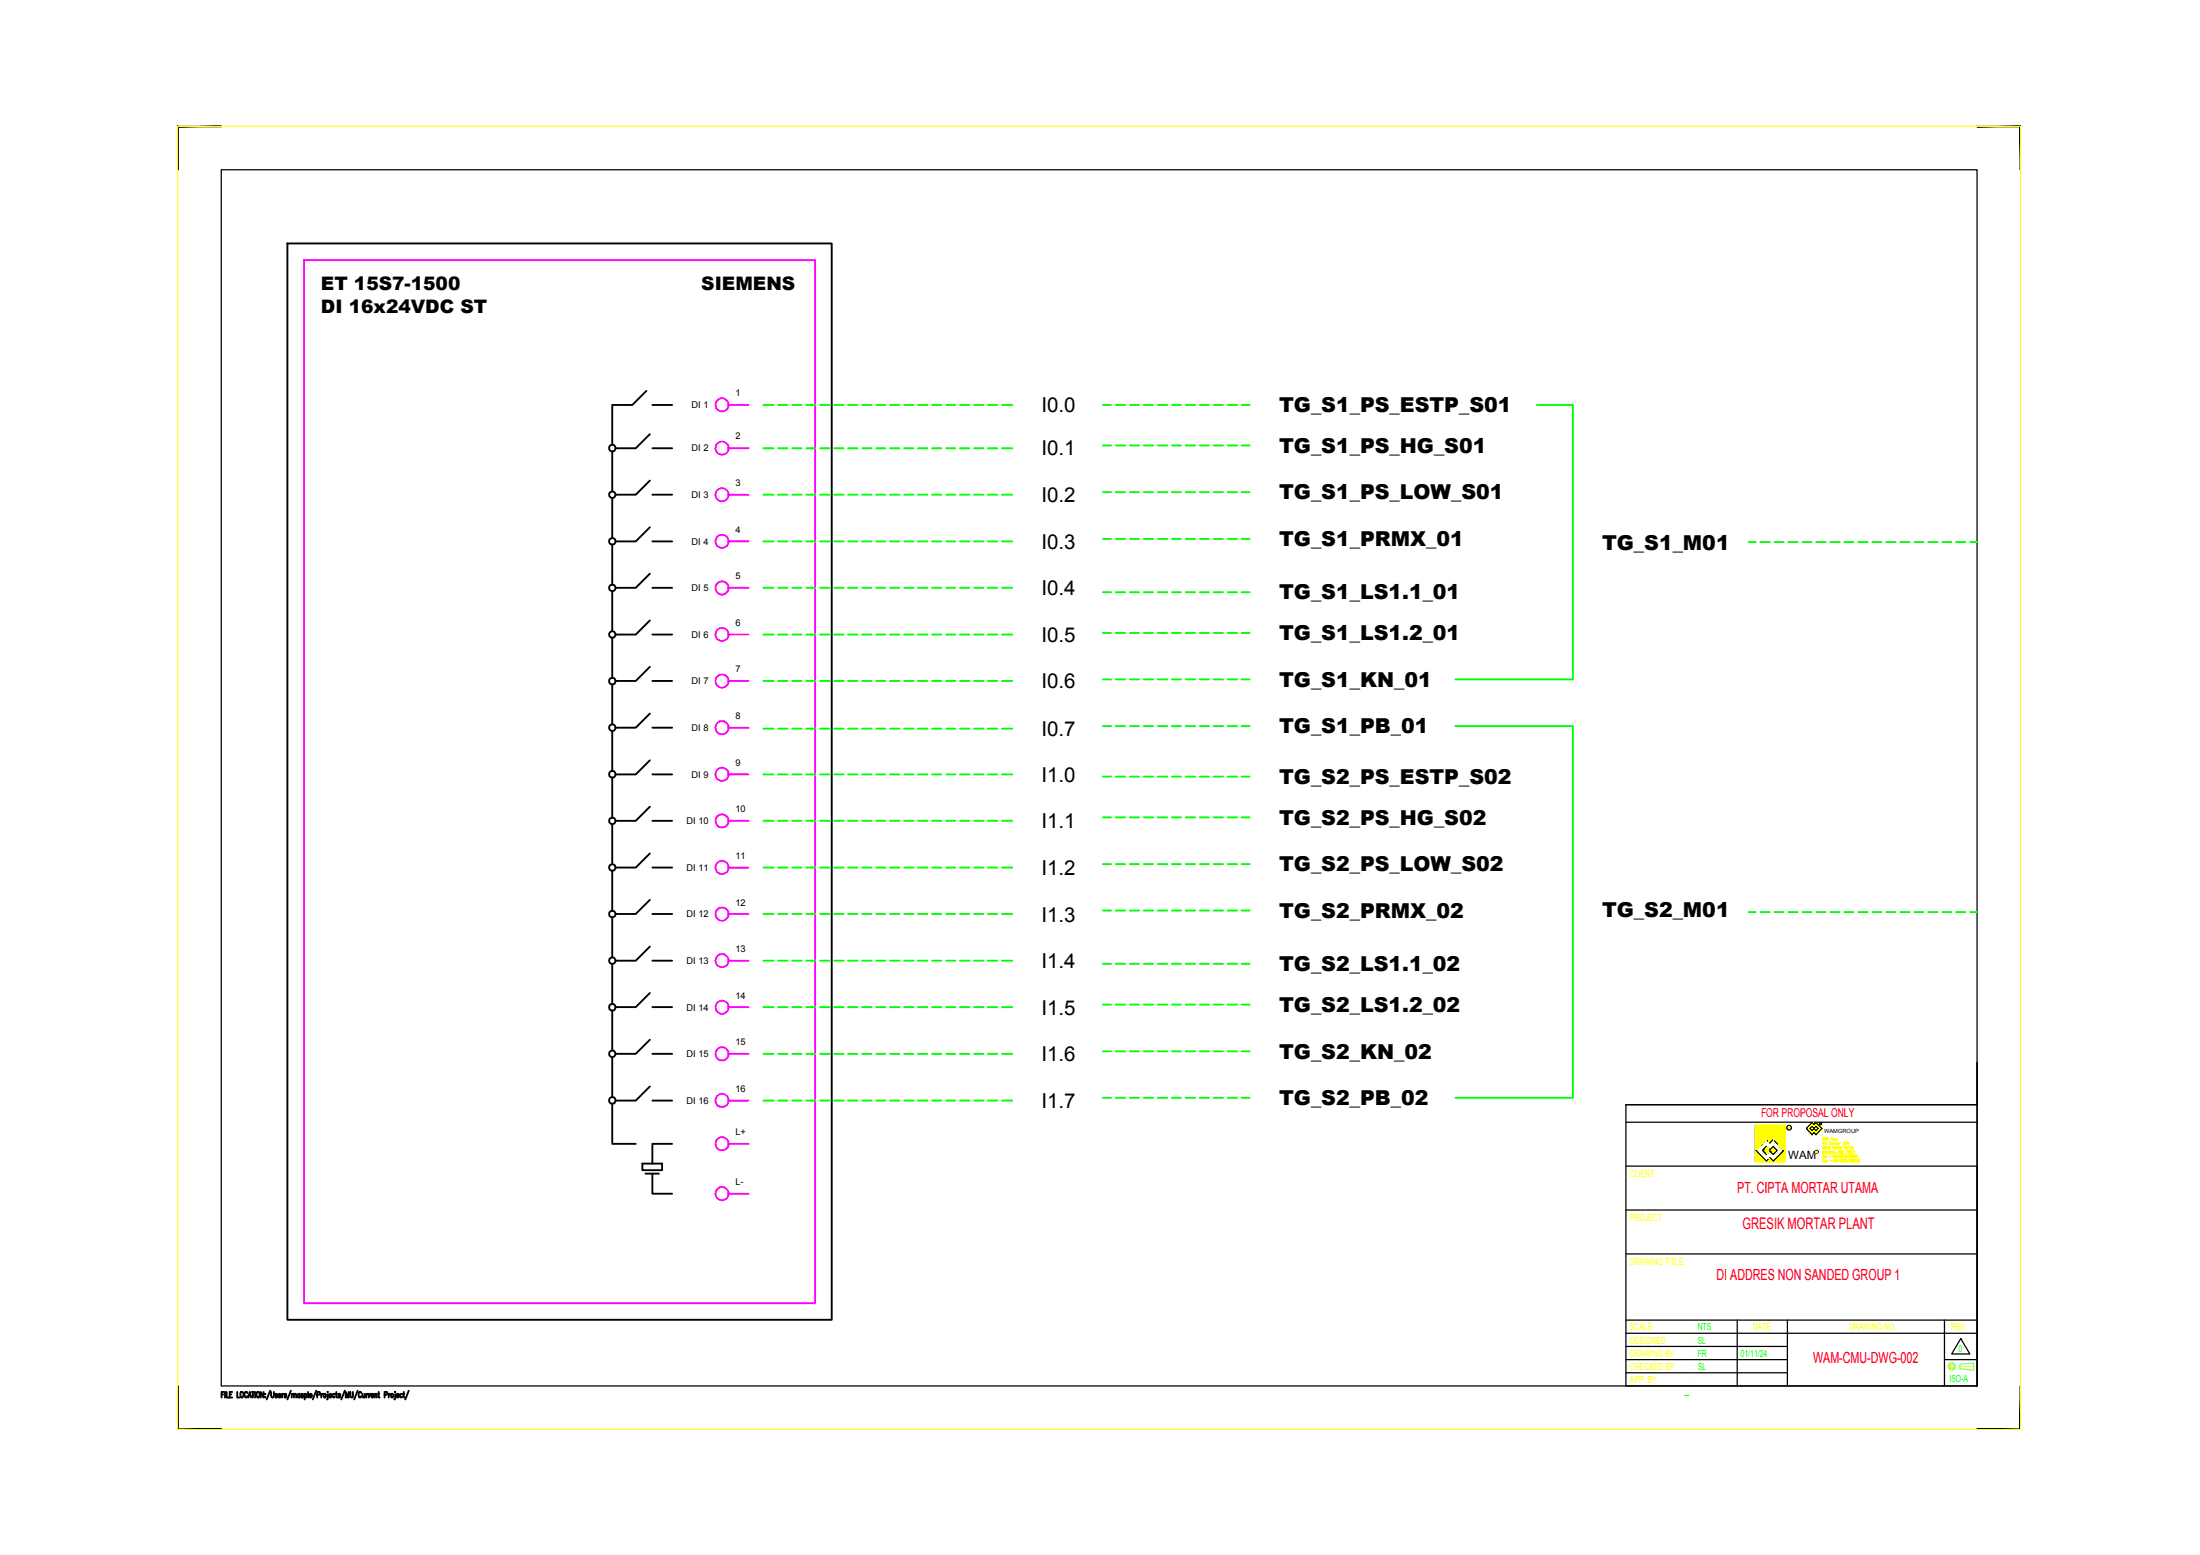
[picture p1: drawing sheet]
<svg xmlns="http://www.w3.org/2000/svg" width="297mm" height="210mm" viewBox="0 0 297 210" stroke-linecap="round" stroke-linejoin="round" font-family="sans-serif">
<!-- layer: 0 -->
<path d="M266.9 143.4v5.7h-47.4" fill="none" stroke="#000" stroke-width=".14"/>
<!-- layer: Etiket-Line-L -->
<g fill="none" stroke="#000" stroke-width=".25">
<path d="M29.9 188.2h.2M30.3 187.9h-.4v.8M30.4 187.9v.8M30.6 187.9v.8h.3M31 188.2h.2M31.4 187.9h-.4v.8h.4M32 187.9v.8h.3M32.5 187.9a.4 .4 0 0 1 .4 .3 .4 .4 0 0 1-.1 .4l-.1 .1a.46 .46 0 0 1-.2-.8zM33.4 188.1l-.1-.2a.4 .4 0 0 0-.3 .3 .4 .4 0 0 0 .1 .4h.2l.1-.2M33.5 188.7l.2-.8 .2 .8M33.6 188.4h.3M34 187.9h.3"/>
<path d="M34.1 187.9v.8M34.4 187.9v.8M34.7 187.9h.1a.41 .41 0 0 1 .3 .3 .41 .41 0 0 1-.1 .4 .34 .34 0 0 1-.4-.2 .34 .34 0 0 1 .1-.3zM35.6 187.9v.8l-.4-.8v.8M35.8 188.1h.1M35.8 188.6v.1zM36.5 187.7l-.5 1.2M36.6 187.9v.5l.2 .3 .2-.3v-.5M37.5 188.2l-.2-.1-.1 .1 .3 .3-.1 .1-.2 .1v-.2M37.6 188.4h.3l-.1-.3a.23 .23 0 0 0-.2 .3 .23 .23 0 0 0 .2 .2l.1-.1M38.1 188.1v.6M38.3 188.1l-.2 .1v.2"/>
<path d="M38.7 188.2l-.1-.1-.2 .1 .3 .3-.1 .1-.1 .1-.1-.2M39.3 187.7l-.5 1.2M39.4 188.3l.1-.2 .2 .1v.5M39.4 188.1v.6M39.7 188.3l.1-.2 .1 .1 .1 .5M40.5 188.2l-.1-.1a.23 .23 0 0 0-.2 .3 .23 .23 0 0 0 .2 .2l.1-.1M40.5 188.1v.6M40.9 188.2l-.1-.1-.1 .1v.1l.2 .1v.2l-.1 .1-.1-.2M41.1 188.2l.1-.1a.23 .23 0 0 1 .2 .3 .23 .23 0 0 1-.2 .2l-.1-.1M41.1 188.1v.8M41.6 187.9v.8M41.8 188.4h.3l-.1-.3a.23 .23 0 0 0-.2 .3 .23 .23 0 0 0 .2 .2l.1-.1"/>
<path d="M42.7 187.7l-.5 1.2M42.8 188.3h.3l.1-.2-.1-.2h-.3v.8M43.4 188.1v.6M43.6 188.1l-.2 .3M43.7 188.2h.1a.22 .22 0 0 1 .2 .2 .22 .22 0 0 1-.2 .2zM44.2 187.9h.1M44.3 188.2v.5l-.2 .2M44.4 188.4h.3v-.2a.24 .24 0 0 0-.3 .1 .24 .24 0 0 0 .1 .3l.1 .1 .1-.2M45.2 188.2a.22 .22 0 0 0-.3 .2 .22 .22 0 0 0 .3 .2v-.1M45.3 188.1h.2M45.4 187.9v.6l.1 .2M46 188.2l-.2-.1-.1 .1 .3 .3-.1 .1-.2 .1v-.2"/>
<path d="M46.6 187.7l-.5 1.2M46.7 188.7v-.8l.2 .8 .2-.8v.8M47.3 187.9v.6l.2 .2 .2-.2v-.6M48.3 187.7l-.5 1.2M48.8 188.1l-.1-.2a.32 .32 0 0 0-.3 .2 .32 .32 0 0 0 .1 .3l.1 .3 .2-.3M49 188.1v.5l.1 .1 .2-.2M49.3 188.1v.6M49.5 188.1v.6M49.7 188.1l-.2 .1v.2M49.8 188.1v.6M50 188.1l-.2 .1v.2M50.1 188.4h.3l-.1-.3a.23 .23 0 0 0-.2 .3 .23 .23 0 0 0 .3 .2v-.1"/>
<path d="M50.6 188.3l.1-.2 .2 .1v.5M50.6 188.1v.6M51 188.1h.2M51.1 187.9v.7l.2 .1M51.9 188.3h.3l.1-.2-.1-.2h-.3v.8M52.5 188.1v.6M52.7 188.1l-.2 .3M52.8 188.2h.1a.22 .22 0 0 1 .2 .2 .22 .22 0 0 1-.2 .2zM53.3 187.9h.1M53.4 188.2v.5l-.2 .2M53.5 188.4h.3v-.2a.24 .24 0 0 0-.3 .1 .24 .24 0 0 0 .1 .3l.1 .1 .1-.2M54.3 188.2a.22 .22 0 0 0-.3 .2 .22 .22 0 0 0 .3 .2v-.1"/>
<path d="M54.4 188.1h.2M54.5 187.9v.6l.1 .2M55.2 187.7l-.5 1.2"/>
</g>
<path d="M29.9 22.9h237v164.2h-237zM266.9 157.5v29.6M219.5 187.1h47.4M264.7 180.7l1.3 2.1h-2.5z" fill="none" stroke="#000" stroke-width=".17"/>
<g fill="#000" stroke="#000" stroke-width=".14">
<path d="M266.9 17v.1l5.9-.1zM266.9 17.1l5.9-.1-.1 .1zM272.8 17l-.1 .1 .1 5.8zM272.7 17.1l.1 5.8h-.1z"/>
<path d="M24 17v5.9h.1zM24 17l.1 .1v5.8zM24 17l.1 .1 5.8-.1zM24.1 17.1l5.8-.1v.1z"/>
<path d="M24 193h5.9v-.1zM24.1 192.9h5.8l-5.9 .1zM24 187.1v5.9l.1-.1zM24 187.1h.1v5.8z"/>
<path d="M272.7 187.1v5.8l.1-5.8zM272.8 187.1v5.9l-.1-.1z"/>
<path d="M266.9 192.9l5.9 .1-.1-.1zM266.9 192.9l5.9 .1h-5.9z"/>
</g>
<!-- layer: EtIket-Line-S -->
<path d="M24 17h248.8v176h-248.8z" fill="none" stroke="#ff0" stroke-width=".14"/>
<!-- layer: Center_line -->
<g fill="none" stroke="#ff0" stroke-width=".14">
<path d="M262.8 184.5h.2M263 184.5h.1M263 184.5h.2M263.3 184.5h.3M263.5 184v.1M263.5 184.2h.1M263.5 184.2v.2M263.5 184.4v.3M263.5 184.8v.1M263.5 185h.1M263.5 183.8v.1M263.5 185v.1"/>
<path d="M263.6 184.5h.2M263.8 184.5h.1M263.8 184.5h.2M264 184.5h.1M264.1 184.5h.1M264.4 184.5h.2M264.6 184.5h.2M264.8 184.5h.1M264.9 184.5h.1M265 184.5h.1M265.1 184.5h.1M265.3 184.5h.3"/>
<path d="M265.6 184.5h.1M265.7 184.5h.1M265.8 184.5h.1M265.9 184.5h.2M266.1 184.5h.3M266.4 184.5h.1M266.5 184.5h.1"/>
</g>
<!-- layer: Object -->
<g fill="none" stroke="#0ff" stroke-width=".17">
<path d="M264.6 184.2l1.9-.2v1l-1.9-.2z"/>
<circle cx="263.5" cy="184.4" r=".49"/>
<circle cx="263.5" cy="184.4" r=".32"/>
</g>
<!-- layer: Etiket -->
<g fill="none" stroke="#000" stroke-width=".17">
<path d="M219.5 151.5h47.4M219.5 157.4h47.4M219.5 169.3h47.4M219.5 163.3h47.4M219.5 180h47.4M219.5 178.2h47.4M234.6 178.2v8.9M241.3 178.2v8.9M262.5 178.2v8.9M219.5 187.1v-38h47.4v38M219.5 181.8h21.8M219.5 183.5h21.8"/>
<path d="M219.5 185.3h21.8M262.5 183.5h4.4"/>
</g>
<!-- layer: 0 -->
<g fill="none" stroke="#ff0" stroke-width=".17">
<path d="M237 151.9l2.1 2.2-2.1-2.1 .1-.1 2.1 2.1M237 152l2.1 2.1-2.1-2 .1-.2 2.1 2.1M237 155.8l.3-.3-.3 .2 1.1 1.1 .3-.2M237 155.5l.1-.2-.1 .2 1.3 1.3M237 153.5l1.5-1.6 2.5 2.5-.6 .5M237 153.3l1.4-1.4 2.6 2.6-.5 .5M237 152.7l.8-.8 3.2 3.3-1.4 1.3M237 152.4l.4-.5 2 2M237 152.2l.3-.3 2 2M237 153.6l.9 .8M237 154.7l.3 .3M237 153l1.1 1.2"/>
<path d="M237 153.1l1.1 1.1M237 155.3l1.5 1.5M237 156.4l.4 .4M237 156.7l.8-.7-.8 .8M237 156.6l.7-.7-.7 .8M237.1 155.3l-.1 .1 1.4 1.4M237.3 151.9l-.3 .4 2 1.9-2-2 .3-.3 2 2M237.5 155.7l-.5 .5 .6 .6 .5-.4M237.5 155.7l-.5 .4M237.5 155.7l-.5 .5 .6 .6 .5-.5M237.5 155.8l-.5 .5 .6 .5 .5-.5M237.6 155.8l-.6 .6 .5 .4 .5-.5"/>
<path d="M237.6 155.8l-.6 .5 .5 .5 .6-.5M237.6 155.8l-.6 .6 .4 .4 .6-.6M237.6 155.8l-.6 .7 .3 .3 .7-.6M237.6 151.9l-.6 .6 1.4 1.4M237.6 155.8l-.6 .7M237.8 156l-.8 .8 .8-.7M237.9 151.9l-.9 .9 1.3 1.3M237.9 156.1l-.8 .7M237.9 156.1l-.7 .7-.2-.2 .7-.7-.7 .7M237.9 151.9l3.1 3.1-.3 .2 .3-.2-3-3.1-1 1 1.2 1.2-1.2-1.2 1-1 3 3-.3 .3 .3-.3M237.9 154.4l-.9-1 1.5-1.5 2.5 2.5-.5 .5M237.9 156.2l-.6 .6"/>
<path d="M237.9 156.1l-.6 .7M238 154.3l-1-1 1.4-1.4 2.6 2.6-.5 .5M238 154.3l-1-1 1.3-1.4 2.7 2.7-.4 .4M238 154.3l-1-1.1 1.3-1.3 2.7 2.7-.4 .4M238 155.2l.6 .6M238.1 151.9l-1.1 1.1 1.2 1.1-1.2-1.1 1.1-1.1 2.9 2.9-.3 .3M238.1 154.3l-1.1-1.1 1.2-1.3 2.8 2.8-.4 .4M238.1 155.2l.5 .5M238.1 154.2l-1.1-1.1 1.2-1.2 2.8 2.8M238.2 156.4l-.5 .4-.7-.7 .4-.5-.4 .5 .8 .7 .4-.4-.4 .4-.8-.8 .4-.4-.4 .4 .9 .8 .3-.3-.3 .3-.9-.9 .3-.4-.3 .4 .9 .9 .4-.3-.3 .3-1-1 .3-.3-.3 .3 1 1 .3-.2-.2 .2M238.2 156.8l-1.2-1.1 .2-.3-.2 .2 1.2 1.2M238.2 151.9l2.8 2.8-.3 .4"/>
<path d="M238.2 156.4l-.5 .4M238.2 156.8l-1.2-1.2 .2-.2-.2 .1 1.3 1.3M238.2 154.1l-1.2-1.3 .9-.9 3.1 3.1-.2 .3 .2-.2M238.3 154l-1.3-1.2 .8-.9 3.2 3.2-.4 .4M238.3 155l.5 .5M238.3 154l-1.3-1.3 .7-.8 3.3 3.3-1.7 1.6-.4-.4M238.4 155.7l.5-.5-.5 .5M238.4 154l-1.4-1.4 .7-.7 3.3 3.4-1.6 1.5-.5-.5 .5 .5M238.4 154.9l.5 .5M238.4 153.9l-1.4-1.4 .6-.6 3.4 3.4-1.5 1.5M238.4 153.9l-1.4-1.4 .5-.6 3.5 3.5-1.4 1.4M238.4 151.9l-1.4 1.5 1 1"/>
<path d="M238.5 154.7l1 1.1-1.1-1 1 1-.2-.2M238.5 153.9l-1.5-1.6 .4-.4 1.9 2M238.5 154.7l-.2 .2 .6 .6M238.5 154.7l.2 .3M238.5 154.7l-.5 .6 .5 .5-.5-.5M238.5 154.8l-.5 .5M238.6 154.8l-.5 .6 .5-.6M238.6 154.8l-.6 .5M238.6 151.9l2.4 2.4M238.6 154.9l-.5 .5 .6-.5M238.7 154l.3 .3M238.7 156.6l.2 .2"/>
<path d="M238.7 155.6l-.6-.5 .6 .6M238.7 154.9l-.5 .6 .5-.5M238.7 155l-.5 .5 .6-.5-.5 .6 .6-.5-.5 .6M238.7 155.6l-.5-.5 .5 .5M238.7 151.9l-1.7 1.7 .9 .9M238.7 156.5l.3 .3 .3-.2M238.7 156.6l.3 .2 .2-.2M238.7 155.5l-.5-.5 .5 .6M238.7 156.5l.4 .3M238.8 155.5l-.6-.5 .6 .5M238.8 156.4l.4 .4M238.8 156.5l.3 .3"/>
<path d="M238.8 156.4l.5 .4M238.9 156.4l.4 .4M238.9 151.9l-1.9 2 .7 .7-.7-.7M239 151.9l2 2.1M239 155.2l.5 .5-.5-.5M239 156.3l.3 .3M239 156.4l-.5 .4-1.5-1.5 1.4-1.4-1.4-1.3 .6-.7 3.4 3.4-1.5 1.5M239 156.3l-.6 .5M239 156.4l-.4 .4M239 151.9l2 2M239.1 156.4l-.4 .4M239.1 155l.5 .6"/>
<path d="M239.1 155.1l.5 .6-.6-.5M239.1 156.5l-.3 .3M239.1 155l.6 .5-.5-.5M239.2 151.9l-2.2 2.2 .6 .6-.6-.7 2.1-2.1 1.9 1.9M239.2 155l.5 .5-.5-.5M239.2 156.5l-.4 .3M239.2 156.5l-.3 .3-.2-.2M239.2 151.9l-2.2 2.2 .6 .6-.6-.6M239.2 154.9l.6 .6M239.3 153.9l-2.1-2-.2 .3 2 2-2-2.1 .2-.2 2.1 2.1M239.3 154.9l.5 .5M239.3 151.9l-2.3 2.3 .6 .6-.6-.6"/>
<path d="M239.3 154.8l.5 .6M239.3 151.9l-2.3 2.4 .5 .5-.5-.5 2.4-2.4M239.3 154.8l.6 .5M239.3 154.8l.5 .5M239.4 153.8l-1.9-1.9-.5 .5 1.4 1.5M239.4 154.7l.5 .6M239.4 154.7l-1 1.1M239.5 154.8l-1 1M239.5 154.8l-1.1 1M239.5 151.9l-2.5 2.5M239.5 154.8l-.5 .6-.6-.6 .5 .6M239.5 151.9l-2.5 2.5 .5 .5-.5-.5"/>
<path d="M239.5 154.9l-.5 .5M239.6 151.9l-2.6 2.6 .4 .4M239.6 154.9l-.6 .5M239.6 151.9l-2.6 2.6 .4 .5M239.6 154.9l-.6 .6M239.6 155l-.5 .5 .6-.5M239.6 151.9l-2.6 2.7 .4 .4-.4 .4M239.6 155l-.5 .5M239.7 155l-.5 .6 .5-.6M239.7 151.9l-2.7 2.7M239.7 156.5l.3 .3M239.7 155.1l-.5 .5 .6-.5"/>
<path d="M239.7 151.9l-2.7 2.8 .3 .3M239.8 156.4l.4 .4 .8-.7-.5-.5 .5 .5-.8 .7-.4-.4M239.8 151.9l-2.8 2.8 .3 .3M239.8 156.3l.5 .5M239.8 155.1l-.5 .6 .5-.5M239.8 156.3l.6 .5 .6-.5-.6-.6 .6 .5-.6 .6-.6-.5M239.8 151.9l-2.8 2.9 .3 .3M239.8 155.2l-.5 .5 .5-.5M239.9 151.9l-2.9 2.9 .3 .3M239.9 156.2l.6 .6M239.9 155.2l-.6 .6 .6-.5M239.9 151.9l-2.9 3 .3 .2"/>
<path d="M239.9 156.2l.6 .6 .5-.4M239.9 155.3l-.5 .5 .2-.2M240 151.9l-3 3 .2 .2M240 151.9l-3 3.1 .2 .2M240.1 154.5l.9 .9-1.4 1.4M240.1 151.9l-3.1 3.1M240.1 151.9l-3.1 3.1 .2 .2M240.2 151.9l-3.2 3.2 .1 .1M240.2 151.9l-3.2 3.2 .1 .2M240.3 151.9l-3.3 3.3 .1 .1M240.3 151.9l-3.3 3.3 .9 .9-.8 .7M240.3 155.8l.7 .7-.3 .3-.7-.7 .7 .7 .3-.3-.7-.7 .7 .8"/>
<path d="M240.3 155.8l.7 .6-.4 .4-.7-.6M240.4 151.9l-3.4 3.4 1.6 1.5 .4-.4M240.4 155.7l.6 .7-.4 .4M240.4 155.7l.6 .6-.6 .5-.5-.5M240.4 151.9l-1.9 1.9M240.5 151.9l-2 2M240.5 151.9l-1.9 2 2-2M240.6 151.9l-2 2 2.1-2M240.7 155.4l.3 .4-1.1 1M240.7 155.5l.3 .3-1 1-.4-.3M240.7 151.9l-2 2.1 2-2.1M240.7 155.4l.3 .3-1.2 1.1-.2-.2 .3 .2 1.1-1.1-.3-.3"/>
<path d="M240.7 155.3l.3 .3-1.2 1.2-.2-.2 .2 .2 1.2-1.2M240.8 151.9l-2.1 2.1 2.1-2.1M240.8 155.3l.2 .2-1.3 1.3M240.8 155.3l.2 .2M240.8 156.8l-.7-.7 .8 .7M240.9 151.9l-2.2 2.2 2.2-2.2M240.9 156.8l-.8-.8 .8 .8M240.9 151.9l-2.1 2.2 2.2-2.2M241 152l-2.2 2.1 2.2-2.1M241 155.8l-.4-.3 .4 .4-.9 .9-.4-.4M241 155.9l-.4-.4 .4 .5-.9 .8-.4-.4M241 156.2l-.5-.6 .5 .5-.7 .7"/>
<path d="M241 154.1l-2.2-2.2-1.8 1.8 .8 .8M241 154.2l-2.3-2.3-1.7 1.8 .8 .8M241 154.2l-2.3-2.3-1.7 1.7 .9 .8M241 154.3l-2.4-2.4-1.6 1.6 .9 .9M241 156l-.9 .8-.4-.4M241 154.4l-.5 .6M241 153.9l-1.9-2-2.1 2.1 .7 .7-.7-.8 2-2 2 2M241 154.1l-2.1-2.2-1.9 1.9 .8 .8M241 154.1l-2.2-2.2-1.8 1.9 .8 .7M241 156.6l-.8-.7 .8 .7-.2 .2-.8-.7 .7 .7M241 156.7l-.8-.8 .8 .8M241 156.8l-.9-.8 .9 .8"/>
<path d="M241 152.2l-2.1 2.1M241 152.2l-2.1 2M241 152.1l-2.1 2.1M243.9 152.3h.1M243.9 152.3l.1 .1M243.9 152.3v.1M244 152.4h.1M244 152.3h.1M244 152.2h.1M244 152.3v.1M244 152.4v.1M244 152.2l.1 .1"/>
<path d="M244 152.2v.1M244 152.5h.1M244.1 152.5h.1M244.1 152.2l-.1 .1M244.1 152.2h.1M244.1 152.4v.1M244.1 152.6h.1M244.1 152.4h.1M244.1 152.1h.1M244.1 152.2v.2M244.1 152.5v.1M244.1 152.3h.1"/>
<path d="M244.2 152.6h.1M244.2 152.2h.1M244.2 152.5h-.1M244.2 152.4l-.1 .1M244.2 152.2h-.1M244.2 152.3v.1M244.2 152.1v.1M244.2 152.4h.1M244.2 152.5h.1M244.2 152.5v.1M244.2 152.1h.1M244.2 152.6v.1"/>
<path d="M244.2 152v.1M244.2 152.2v.1M244.2 152.4v.1M244.2 152.7h.1M244.2 152h.1M244.2 152l.1 .1M244.2 152.1h.2M244.2 152.3h.1M244.3 152.7h.1M244.3 152.5h-.1M244.3 152.2l-.1 .1M244.3 152.2h.1"/>
<path d="M244.3 152.3v.1M244.3 152.7v.1M244.3 151.9v.1M244.3 152.1v.1M244.3 152.4v.1M244.3 152.6v.2M244.3 152.5h.1M244.3 151.9h.1M244.3 152.8h.1M244.3 152.4h.1M244.3 152.3h.1M244.3 152v.1"/>
<path d="M244.3 152.4h.2M244.3 152h.1M244.3 152.2v.1M244.3 152.5v.1M244.3 152.5h.2M244.3 152.6h.1M244.4 151.9h.1M244.4 152.4h.1M244.4 152.4l-.1 .1M244.4 152.2h-.1M244.4 151.9l-.1 .1M244.4 151.9h-.1"/>
<path d="M244.4 152.5l.1 .1M244.4 152.4v.1M244.4 152v.2M244.4 152.3v.1M244.4 152.6h.1M244.4 152.8h.1M244.4 152.2h.1M244.4 152.1h.1M244.4 152.7h.1M244.4 152.7l-.1 .1M244.4 152.6l-.1 .1M244.4 152.3h.1"/>
<path d="M244.4 152h.1M244.4 152.1l.1 .1M244.4 151.9v.1M244.4 152.2v.1M244.4 152.5h.1M244.4 152.6v.2M244.4 152.7l.1 .1M244.4 151.8h.1M244.4 152.5v.1M244.5 152.4h.1M244.5 152.9h-.1M244.5 152.4l-.1 .1"/>
<path d="M244.5 152.1l-.1 .1M244.5 151.9h-.1M244.5 151.8v.1M244.5 151.9v.1M244.5 151.7v.2M244.5 152v.1M244.5 152.2h.1M244.5 152.5v.1M244.5 152.8v.1M244.5 151.9h.1M244.5 152.5h.1M244.5 152.9h.1"/>
<path d="M244.5 152h.1M244.5 152.6v.2M244.5 152.1v.1M244.5 152.9v.1M244.5 151.7h.1M244.5 152.1h.1M244.5 153h.1M244.5 152.8h.1M244.5 151.8h.1M244.5 152l.1 .1M244.5 152.1l.1 .1M244.5 151.7v.1"/>
<path d="M244.5 152.6h.1M244.5 152.7h.2M244.6 152.6h.1M244.6 152.9l-.1 .1M244.6 151.9h-.1M244.6 151.7h-.1M244.6 151.6v.1M244.6 152h.1M244.6 152.9l.2 .1M244.6 151.8v.1M244.6 152.1h.1M244.6 152.8v.1"/>
<path d="M244.6 152.7l.1 .1M244.6 152.6v.1M244.6 153h.1M244.6 151.7h.1M244.6 151.8h.1M244.6 151.9h.1M244.6 152.8h.1M244.6 152.6l-.1 .1M244.6 152v.1M244.6 151.9v.1M244.6 151.7v.1M244.6 151.9h.2"/>
<path d="M244.6 151.6h.1M244.6 151.7l.1 .1M244.6 151.8l.1 .1M244.6 152.7h.1M244.6 152.8l.1 .1M244.7 152.6h.1M244.7 152.9l-.1 .1M244.7 151.9h-.1M244.7 151.6l-.1 .1M244.7 151.7h.1M244.7 152l.1 .1M244.7 151.8h.1"/>
<path d="M244.7 151.9v.2M244.7 152.8h.1M244.7 153v.1M244.7 152.7v.1M244.7 153l.1 .1M244.7 151.6h.1M244.7 153.1h.1M244.7 153.1h-.1M244.7 152.6l-.1 .1M244.7 152.7h.1M244.7 151.7v.1M244.7 151.6v.1"/>
<path d="M244.7 151.8v.1M244.7 152.6v.1M244.7 152.8v.2M244.7 151.9h.1M244.7 152.1h.1M244.7 152.9h.1M244.8 153.1h.1M244.8 152.8h.1M244.8 152.8h-.1M244.8 152h-.1M244.8 151.8h-.1M244.8 151.7v.1"/>
<path d="M244.8 151.9h.1M244.8 151.8h.1M244.8 152.6v.1M244.8 151.9v.1M244.8 152.7v.1M244.8 153h.1M244.8 152.9v.1M244.8 152h.1M244.8 152.1h.1M244.8 153h-.1M244.8 151.7h.1M244.8 152.5h.1"/>
<path d="M244.8 152.7h.1M244.8 152.6h.1M244.8 151.8v.1M244.8 152v.1M244.8 152.5v.1M244.8 152.8v.1M244.8 151.9l.1 .1M244.8 152l.1 .1M244.8 152.1v.1M244.8 152.6l.1 .1M244.8 152.2h.2M244.8 152.7h.2"/>
<path d="M244.8 152.9h.1M244.9 152.9h.1M244.9 152.5h.1M244.9 151.8l-.1 .1M244.9 151.9h.1M244.9 152.2l.1 .1M244.9 151.7v.1M244.9 152h.1M244.9 152.2h.1M244.9 152.5v.1M244.9 152.7v.1M244.9 152.8h.1"/>
<path d="M244.9 151.8h.1M244.9 152.8l-.1 .1M244.9 152.1h-.1M244.9 152.4h.1M244.9 152.4v.1M244.9 151.9v.1M244.9 152.6l.1 .2M244.9 151.8v.1M244.9 152v.2M244.9 152.8v.1M244.9 151.9h.2M244.9 152.1h.1"/>
<path d="M244.9 152.3h.1M245 152.3h.1M245 152.4h.1M245 152.5l-.1 .1M245 152.5h-.1M245 151.8h-.1M245 151.9l.1 .1M245 151.8h.1M245 152.1h.1M245 152.5h.1M245 151.9v.1M245 152.2h.1"/>
<path d="M245 152.4v.1M245 152.9v.1M245 151.7h.1M245 152h.1M245 152.7h.1M245 152.8h.1M245 152.8h-.1M245 152.2h-.1M245 152h-.1M245 152.6l-.1 .1M245 152l.1 .1M245 151.7v.2"/>
<path d="M245 152.5v.1M245 152.8v.1M245 152.9h.2M245 152.6h.1M245 152.7l.1 .1M245 153h.1M245 152.9h.1M245 152.1v.1M245 152v.1M245.1 151.7h.1M245.1 153h.1M245.1 152.1h.1"/>
<path d="M245.1 151.7h-.1M245.1 151.8v.1M245.1 151.9h.1M245.1 152.1v.1M245.1 152.6v.1M245.1 152.5v.1M245.1 152.8v.1M245.1 152.7l-.1 .1M245.1 151.9h-.1M245.1 151.9l.1 .1M245.1 151.7v.1M245.1 151.9v.1"/>
<path d="M245.1 152.7v.1M245.1 152.9v.1M245.1 152h.1M245.1 152.6h.1M245.1 152.7h.1M245.1 152.8l-.1 .2M245.1 152v.1M245.1 151.6v.1M245.1 151.6h.1M245.1 153v.1M245.1 152.7l.1 .1M245.1 153.1h.1"/>
<path d="M245.1 151.6h.2M245.1 151.8h.1M245.1 152.8h.2M245.2 155.5h.1l-.1-.1v.2M245.2 153.1h.1M245.2 152.6h.1M245.2 151.7h-.1M245.2 151.7h.1M245.2 151.8v.1M245.2 151.9h.1M245.2 153h.1M245.2 151.6h.1"/>
<path d="M245.2 151.6v.1M245.2 152.6v.1M245.2 152.9v.1M245.2 152.7h.1M245.2 152.8l.1 .1M245.2 153h-.1M245.2 152.8h-.1M245.2 152.7h-.1M245.2 151.9l-.1 .1M245.2 151.7l-.1 .1M245.2 152.1h.1M245.2 151.8h.1"/>
<path d="M245.2 151.7v.1M245.2 151.9v.2M245.2 152.7v.1M245.2 153v.1M245.2 152h.1M245.2 152.8h.1M245.2 152.9h.1M245.3 153h.1M245.3 152.1h.1M245.3 151.9h.1M245.3 151.6h.1M245.3 155.5v.1"/>
<path d="M245.3 151.7v.1M245.3 152v.1M245.3 151.6v.1M245.3 151.8v.1M245.3 152.5v.2M245.3 152.8v.2M245.3 152.6v.1M245.3 152.8h.1M245.3 151.7h.1M245.3 152.7h.1M245.3 152.9h.1M245.3 152.7h-.1"/>
<path d="M245.3 151.9h-.1M245.3 151.7h-.1M245.3 152.2h.1M245.3 151.9v.1M245.3 152.1v.1M245.3 152.7v.1M245.3 151.8h.1M245.3 152.5h.1M245.3 151.8l.2 .1M245.3 151.7l.1 .1M245.3 152.5l.1 .2M245.3 152.8l.1 .1"/>
<path d="M245.3 152h.1M245.3 152.9v.1M245.3 152.8v.1M245.4 152.4h.1M245.4 152.9h.1M245.4 152.2h.1M245.4 151.9l-.1 .1M245.4 152.4v.1M245.4 151.9h.1M245.4 152v.1M245.4 152.1v.2M245.4 151.8v.1"/>
<path d="M245.4 152.9v.1M245.4 152.8h.1M245.4 152.5h.1M245.4 152.6h.1M245.4 152.7h.1M245.4 152.7l-.1 .1M245.4 152.5h-.1M245.4 151.7l-.1 .1M245.4 152.3h.1M245.4 151.8h.1M245.4 152.1h.1M245.4 152h.1"/>
<path d="M245.4 151.9v.1M245.4 152.7v.1M245.4 152.5l.1 .1M245.4 152.6l.1 .1M245.4 152.2h.2M245.4 152.8h.2M245.4 152.8v.1M245.4 152.5l-.1 .1M245.5 152.1h.1M245.5 152.1l-.2 .1M245.5 151.9h-.1M245.5 152.5h.1"/>
<path d="M245.5 152.1v.1M245.5 151.9v.1M245.5 152.4l.1 .1M245.5 152.2l.1 .1M245.5 152v.1M245.5 152.3v.1M245.5 152.6h.1M245.5 152.8v.1M245.5 152.3h.1M245.5 152.8h.1M245.5 152.7h-.1M245.5 152.4l-.1 .1"/>
<path d="M245.5 152h.1M245.5 152l.2 .1M245.5 152.2h.1M245.5 152.6v.2M245.5 152.3l.1 .1M245.5 151.9h.1M245.5 152.7h.1M245.5 152.5v.1M245.5 152.2v.1M245.6 152.8h.1M245.6 151.9h.1M245.6 152.2v.1"/>
<path d="M245.6 152.5v.1M245.6 152.7h.1M245.6 152.1h.1M245.6 152.2h.1M245.6 152.6h.1M245.6 152.6h-.1M245.6 152.4l-.1 .1M245.6 152.1l-.1 .1M245.6 151.9l-.1 .2M245.6 152.6v.1M245.6 152.1l.1 .1M245.6 151.9v.1"/>
<path d="M245.6 152v.2M245.6 152.3v.2M245.6 152.4h.1M245.6 152.7v.1M245.6 152.5h.2M245.6 152h.1M245.6 152.5h.1M245.6 152.4l.1 .1M245.6 152.3h.1M245.7 152.6h.1M245.7 152.3h.1M245.7 152.2v.1"/>
<path d="M245.7 152.5v.1M245.7 152.3v.1M245.7 152.1h.1M245.7 152.6l-.1 .1M245.7 152.4l-.1 .1M245.7 152.3l-.1 .1M245.7 152.1h-.1M245.7 151.7l.2-.1h-.2v.1M245.7 152.1v.1M245.7 152.4v.1M245.7 152.2h.1M245.7 152.4h.1"/>
<path d="M245.8 152.5h.1M245.8 152.2v.1M245.8 152.2h.1M245.8 152.4v.1M245.8 152.3h.1M245.8 152.3l-.1 .1M245.8 152.2l-.1 .1M245.8 151.7h.1M245.8 152.3v.1M245.8 152.4h.1M245.8 152.5l-.1 .1M245.9 152.5h.1"/>
<path d="M245.9 152.2h.1M245.9 152.4v.1M245.9 152.3v.1M245.9 152.2l-.1 .1M245.9 152.3h.1M245.9 152.4h.1M246.1 153.6l.1 .3v-.2v.2l.1-.3M246.1 154.1l.1 .4 .1-.4M246.1 156.6h.1M246.1 155.9h.1M246.2 155.9v.4M246.2 156.5h-.1v.4"/>
<path d="M246.2 155.4h-.1v.3l.1-.1M246.2 155h-.1l.1-.3v.4M246.3 156.6h.2l-.1 .3zM246.3 156.1h.2v-.1l-.2 .1 .1 .2h.1M246.3 154.8l.1 .3M246.3 155.1h.1M246.4 155.4l.1 .1-.1 .2-.1-.1zM246.4 153.9l.1-.3 .1 .3M246.4 153.8h.2M246.4 154.1v.1M246.4 154.3v.2M246.5 156.8v.1"/>
<path d="M246.5 155.6v.1M246.5 154.3h.1v.2zM246.5 154.7l.1 .1v.3l-.1-.1zM246.6 155.9v.4M246.6 155.4l.1 .3v-.3M246.6 156.6l.1 .3M246.6 154.4l.1 .1M246.7 153.9v-.3v.2l.1-.2v.3M246.7 154.8h.2l-.1 .1M246.7 156.2v.1M246.7 156.6l-.1 .3M246.8 155.5h.2v-.1l-.2 .1 .1 .2h.1"/>
<path d="M246.8 154.9l.1 .1h-.2M247 154.8h.1l-.1 .3v-.1zM247 156.1h.3M247.1 155.4h.2l-.2 .3h.2M247.1 156.6h.2M247.1 156v.2M247.2 154.2h-.2v.2h.2M247.2 156.6v.2M247.3 154.3h.1v.2zM247.3 156.1h.2M247.4 153.6h-.2l.2 .3h-.2M247.4 155.4h.2l-.2 .3h.2"/>
<path d="M247.4 156.6h.2M247.4 156v.2M247.4 154.4l.1 .1M247.5 154.9h.1v-.2h-.1v.4M247.5 153.9h.1M247.5 156.6v.2M247.6 153.7h.1v.2h-.1M247.6 154.3v.2l.1-.2M247.6 153.7v.3M247.6 156l.1-.1v.2M247.6 156.6l.2-.1v.1h-.1M247.7 156.1v.2l-.1-.1"/>
<path d="M247.8 156.6v.3l-.2-.1M247.8 154.8l.1 .1-.1 .2-.1-.1zM247.8 154.3h.1l.1 .1-.2 .1zM247.8 153.9h.1M247.9 153.7h.1v.2zM248 155l.1-.2v.3M248 154.8v.3M248 156.1h-.1v-.2l.1 .1-.1 .3M248 153.9h.1M248.1 156.6h-.2v-.1l.2 .1-.2 .3M248.1 154.3v.2l.1-.1M248.1 153.9h.1"/>
<path d="M248.2 155.3l-.1 .1 .1 .3M248.2 154.8h.2M248.2 154.3v.2M248.3 155.9l-.2 .4M248.3 155.7v-.4l.1 .2 .1-.2v.4M248.3 154.7v.3h.1M248.3 156.5l-.2 .4M248.3 154.3v.2M248.4 155.9l.1 .1v.3l-.1-.1zM248.5 156.5l.1 .1-.1 .3-.1-.1zM248.5 155h.2v-.2l-.2 .1v.1l.2 .1M248.5 154.3l-.2 .1"/>
<path d="M248.6 155.3h.2v.4h-.2zM248.8 155.9h-.2v.1l.2 .1-.1 .2-.1-.1M248.8 156.5h-.1v.1h.1v.3l-.1-.1M248.9 156l.1-.1-.1 .2M248.9 155.3v.1v.3M248.9 154.2h.1l-.1 .1M248.9 156.6l.1-.1 .1 .1h-.1M249 156.1v.2l-.1-.1M249 154.3v.1h-.1M249 156.6v.3l-.1-.1M249 155.1v-.4l.1 .3 .1-.3v.4M249.1 154.2h.2l-.1 .1"/>
<path d="M249.2 154.3l.1 .1h-.2M249.3 155.9h-.2v.1l.2 .1-.1 .2-.1-.1M249.3 155.3h.1M249.3 155.7h.1M249.3 156.5h-.1v.1h.1v.3l-.1-.1M249.3 154.8l.2 .1-.1 .2-.1-.1zM249.3 155.3v.4M249.4 154.3v-.2l.2 .1-.1 .1-.1 .1v.1l.2-.1-.1-.1M249.5 155.3h.2M249.6 155.9l-.2 .4M249.6 155.3v.4M249.6 154.8h.2"/>
<path d="M249.6 156.5l-.2 .4M249.7 154.7v.3h.1M249.8 155.7v-.4l.1 .4M249.8 155.5h.1M249.8 155.9l-.1 .1v.3h.1v-.2h-.1M249.8 156.5l-.1 .1v.2l.1 .1v-.3h-.1M249.8 154.8h.2M249.9 156l.1-.1v.4M249.9 154.7v.3h.1M249.9 156.3h.1M250 156.6v-.1v.4M250 156.9h.1"/>
<path d="M250 155.3v.4h.2M250.1 156.1v-.2l.2 .1-.2 .1v.2h.1v-.2M250.1 154.8l.1 .1v.2l-.1-.1zM250.2 156.6v-.1h.1v.1h-.1v.3l.1-.1v-.2M250.2 155l.1 .1M250.3 155.3v.4M250.3 156l.1-.1v.4M250.3 156.3h.1M250.4 156.6l.1-.1 .1 .1h-.2v.3h.2M250.4 155.3l-.1 .2M250.5 156l.1-.1v.4M250.5 156.3h.1"/>
<path d="M250.7 156.6l.1-.1 .1 .1h-.2v.3h.2M250.7 156l.1-.1v.4M250.7 156.3h.1M251.1 156.5l-.2 .1 .1 .3h.1v-.3h-.2"/>
<circle cx="247.8" cy="155.5" r=".13"/>
</g>
<g fill="none" stroke="#000" stroke-width=".17">
<path d="M237 151.9v4.9M238.5 154.7l.5 .5 .4-.5 .5 .6-.5 .5-.4-.5-.5 .5-.5-.5zM238.5 153.8l.5 .5 .4-.5 1.4 1.5-1.4 1.4-.4-.4-.5 .4-1.4-1.4zM241 151.9v4.9M244.7 152l.2 .3 .3-.3 .3 .3-.3 .3-.3-.2-.2 .2-.3-.3zM244.7 151.5l.2 .3 .3-.3 .8 .8-.8 .9-.3-.3-.2 .3-.8-.9z"/>
<circle cx="245.3" cy="155.5" r=".19"/>
<circle cx="245.8" cy="151.7" r=".15"/>
</g>
<g fill="none" stroke="#000" stroke-width=".25">
<path d="M38.8 32.9h73.5v145.3h-73.5zM87.3 52.8l-1.9 1.9h-2.7v5.3M87.7 58.6l-1.9 1.9h-2.7M88.1 54.7h2.6M82.7 60.9v5.5M82.7 67.2v5.4M82.7 73.5v5.4M82.7 79.8v5.4M87.7 64.9l-1.9 1.9h-2.7M87.7 71.2l-1.9 1.9h-2.7M87.7 77.4l-1.9 1.9h-2.7M88.1 60.5h2.6"/>
<path d="M88.1 66.8h2.6M88.1 73.1h2.6M88.1 79.3h2.6M82.7 86.1v5.4M82.7 92.4v5.4M82.7 98.7v5.4M87.7 83.7l-1.9 2h-2.7M87.7 90l-1.9 1.9h-2.7M87.7 96.3l-1.9 1.9h-2.7M88.1 85.7h2.6M88.1 91.9h2.6M88.1 98.2h2.6"/>
<path d="M82.7 105v5.4M82.7 111.3v5.3M82.7 117.5v5.5M87.7 102.6l-1.9 1.9h-2.7M87.7 108.9l-1.9 1.9h-2.7M87.7 115.2l-1.9 1.9h-2.7M88.1 104.5h2.6M88.1 110.8h2.6M88.1 117.1h2.6M82.7 123.8v5.4M82.7 130.1v5.4M82.7 136.4v5.4"/>
<path d="M87.7 121.5l-1.9 1.9h-2.7M87.7 127.8l-1.9 1.9h-2.7M87.7 134l-1.9 1.9h-2.7M88.1 123.4h2.6M88.1 129.7h2.6M88.1 135.9h2.6M82.7 149v5.4h3.1M82.7 142.7v5.4M86.7 157.1h2.7v.9h-2.7zM87.2 158.4h1.8M87.7 140.3l-1.9 2h-2.7M87.7 146.7l-1.9 1.9h-2.7"/>
<path d="M88.1 158.4v2.7h2.6M88.1 142.3h2.6M88.1 148.6h2.6M90.7 154.4h-2.6v2.7"/>
<circle cx="82.7" cy="60.5" r=".46"/>
<circle cx="82.7" cy="66.8" r=".45"/>
<circle cx="82.7" cy="73.1" r=".45"/>
<circle cx="82.7" cy="79.3" r=".45"/>
<circle cx="82.7" cy="91.9" r=".46"/>
<circle cx="82.7" cy="85.7" r=".45"/>
<circle cx="82.7" cy="98.2" r=".45"/>
<circle cx="82.7" cy="104.5" r=".46"/>
<circle cx="82.7" cy="117.1" r=".45"/>
<circle cx="82.7" cy="110.8" r=".45"/>
<circle cx="82.7" cy="136" r=".46"/>
<circle cx="82.7" cy="129.7" r=".45"/>
<circle cx="82.7" cy="123.4" r=".45"/>
<circle cx="82.7" cy="148.5" r=".46"/>
<circle cx="82.7" cy="142.3" r=".45"/>
</g>
<g fill="none" stroke="#f0f" stroke-width=".25">
<path d="M41 35.1h69.1v140.8h-69.1zM98.4 54.7a.89 .89 0 0 1-1.3 .7 .89 .89 0 0 1-.2-1.5 .89 .89 0 0 1 1.4 .4l.1 .4h2.7M98.4 60.5a.88 .88 0 0 1-1.2 .8 .88 .88 0 0 1-.5-1.3 .88 .88 0 0 1 1.4-.1l.2 .2 .1 .4h2.7M98.4 66.8a.88 .88 0 0 1-1.2 .8 .88 .88 0 0 1-.5-1.3 .88 .88 0 0 1 1.4-.2l.2 .3 .1 .4h2.7M98.4 73.1a.89 .89 0 0 1-1.3 .7 .89 .89 0 0 1-.2-1.5 .89 .89 0 0 1 1.4 .4l.1 .4h2.7M98.4 79.3a.88 .88 0 0 1-1.2 .9 .88 .88 0 0 1-.5-1.3 .88 .88 0 0 1 1.4-.2l.2 .3 .1 .3h2.7M98.4 85.7a.89 .89 0 0 1-1.3 .7 .89 .89 0 0 1-.2-1.5 .89 .89 0 0 1 1.4 .4l.1 .4h2.7M98.4 91.9a.89 .89 0 0 1-1.2 .9 .89 .89 0 0 1-.5-1.3 .89 .89 0 0 1 1.4-.2l.2 .3 .1 .3h2.7M98.4 98.2a.88 .88 0 0 1-1.2 .9 .88 .88 0 0 1-.5-1.3 .88 .88 0 0 1 1.4-.2l.2 .3 .1 .3h2.7M98.4 104.5a.88 .88 0 0 1-1.2 .9 .88 .88 0 0 1-.5-1.3 .88 .88 0 0 1 1.4-.2l.2 .3 .1 .3h2.7M98.4 110.8a.88 .88 0 0 1-1.2 .8 .88 .88 0 0 1-.5-1.3 .88 .88 0 0 1 1.4-.1l.2 .3 .1 .3h2.7M98.4 117.1a.89 .89 0 0 1-1.3 .7 .89 .89 0 0 1-.2-1.4 .89 .89 0 0 1 1.4 .4l.1 .3h2.7"/>
<path d="M98.4 123.4a.88 .88 0 0 1-1.2 .8 .88 .88 0 0 1-.5-1.3 .88 .88 0 0 1 1.4-.2l.2 .3 .1 .4h2.7M98.4 129.7a.89 .89 0 0 1-1.3 .7 .89 .89 0 0 1-.2-1.5 .89 .89 0 0 1 1.4 .4l.1 .4h2.7M98.4 135.9a.89 .89 0 0 1-1.2 .9 .89 .89 0 0 1-.5-1.3 .89 .89 0 0 1 1.4-.2l.2 .3 .1 .3h2.7M98.4 142.3a.88 .88 0 0 1-1.2 .8 .88 .88 0 0 1-.5-1.3 .88 .88 0 0 1 1.4-.2l.2 .3 .1 .4h2.7M98.4 148.6a.88 .88 0 0 1-1.2 .8 .88 .88 0 0 1-.5-1.3 .88 .88 0 0 1 1.4-.2l.2 .3 .1 .4h2.7M98.4 154.4a.88 .88 0 0 1-1.2 .8 .88 .88 0 0 1-.5-1.3 .88 .88 0 0 1 1.4-.1l.2 .2 .1 .4h2.7M98.4 161.1a.89 .89 0 0 1-1.3 .8 .89 .89 0 0 1-.2-1.5 .89 .89 0 0 1 1.4 .4l.1 .3h2.7"/>
</g>
<g fill="none" stroke="#0f0" stroke-width=".25">
<path d="M103.1 54.7h1.4M105.1 54.7h1.2M107 54.7h1.2M108.9 54.7h1.2M110.7 54.7h1.3M112.6 54.7h1.3M114.5 54.7h1.3M116.4 54.7h1.3M118.3 54.7h1.2M120.2 54.7h1.2M122.1 54.7h1.2M123.9 54.7h1.3"/>
<path d="M125.8 54.7h1.3M127.7 54.7h1.3M129.6 54.7h1.3M131.5 54.7h1.3M133.4 54.7h1.2M135.3 54.7h1.4M148.9 54.7h1.1M150.7 54.7h1.2M152.6 54.7h1.2M154.4 54.7h1.3M156.3 54.7h1.3M158.2 54.7h1.3"/>
<path d="M160.1 54.7h1.3M162 54.7h1.2M163.9 54.7h1.2M165.8 54.7h1.2M167.6 54.7h1.1M207.5 54.7h4.9v37h-15.9M103.1 60.5h1.4M103.1 66.8h1.4M103.1 73.1h1.4M103.1 79.3h1.4M105.1 60.5h1.2M105.1 66.8h1.2"/>
<path d="M105.1 73.1h1.2M105.1 79.3h1.2M107 60.5h1.2M107 66.8h1.2M107 73.1h1.2M107 79.3h1.2M108.9 60.5h1.2M108.9 66.8h1.2M108.9 73.1h1.2M108.9 79.3h1.2M110.7 60.5h1.3M110.7 66.8h1.3"/>
<path d="M110.7 73.1h1.3M110.7 79.3h1.3M112.6 60.5h1.3M112.6 66.8h1.3M112.6 73.1h1.3M112.6 79.3h1.3M114.5 60.5h1.3M114.5 66.8h1.3M114.5 73.1h1.3M114.5 79.3h1.3M116.4 60.5h1.3M116.4 66.8h1.3"/>
<path d="M116.4 73.1h1.3M116.4 79.3h1.3M118.3 60.5h1.2M118.3 66.8h1.2M118.3 73.1h1.2M118.3 79.3h1.2M120.2 60.5h1.2M120.2 66.8h1.2M120.2 73.1h1.2M120.2 79.3h1.2M122.1 60.5h1.2M122.1 66.8h1.2"/>
<path d="M122.1 73.1h1.2M122.1 79.3h1.2M123.9 60.5h1.3M123.9 66.8h1.3M123.9 73.1h1.3M123.9 79.3h1.3M125.8 60.5h1.3M125.8 66.8h1.3M125.8 73.1h1.3M125.8 79.3h1.3M127.7 60.5h1.3M127.7 66.8h1.3"/>
<path d="M127.7 73.1h1.3M127.7 79.3h1.3M129.6 60.5h1.3M129.6 66.8h1.3M129.6 73.1h1.3M129.6 79.3h1.3M131.5 60.5h1.3M131.5 66.8h1.3M131.5 73.1h1.3M131.5 79.3h1.3M133.4 60.5h1.2M133.4 66.8h1.2"/>
<path d="M133.4 73.1h1.2M133.4 79.3h1.2M135.3 60.5h1.4M135.3 66.8h1.4M135.3 73.1h1.4M135.3 79.3h1.4M148.9 60.1h1.1M148.9 66.4h1.1M148.9 72.7h1.1M148.9 79.9h1.1M150.7 60.1h1.2M150.7 66.4h1.2"/>
<path d="M150.7 72.7h1.2M150.7 79.9h1.2M152.6 60.1h1.2M152.6 66.4h1.2M152.6 72.7h1.2M152.6 79.9h1.2M154.4 60.1h1.3M154.4 66.4h1.3M154.4 72.7h1.3M154.4 79.9h1.3M156.3 60.1h1.3M156.3 66.4h1.3"/>
<path d="M156.3 72.7h1.3M156.3 79.9h1.3M158.2 60.1h1.3M158.2 66.4h1.3M158.2 72.7h1.3M158.2 79.9h1.3M160.1 60.1h1.3M160.1 66.4h1.3M160.1 72.7h1.3M160.1 79.9h1.3M162 60.1h1.2M162 66.4h1.2"/>
<path d="M162 72.7h1.2M162 79.9h1.2M163.9 60.1h1.2M163.9 66.4h1.2M163.9 72.7h1.2M163.9 79.9h1.2M165.8 60.1h1.2M165.8 66.4h1.2M165.8 72.7h1.2M165.8 79.9h1.2M167.6 60.1h1.1M167.6 66.4h1.1"/>
<path d="M167.6 72.7h1.1M167.6 79.9h1.1M236.1 73.2h1M237.7 73.2h1.3M239.6 73.2h1.2M241.5 73.2h1.2M243.4 73.2h1.2M245.2 73.2h1.3M247.1 73.2h1.3M249 73.2h1.3M250.9 73.2h1.3M252.8 73.2h1.2"/>
<path d="M254.7 73.2h1.2M256.6 73.2h1.2M258.5 73.2h1.2M260.3 73.2h1.3M262.2 73.2h1.3M264.1 73.2h1.3M266 73.2h.9M103.1 85.7h1.4M103.1 91.9h1.4M103.1 98.4h1.4M105.1 85.7h1.2M105.1 91.9h1.2"/>
<path d="M105.1 98.4h1.2M107 85.7h1.2M107 91.9h1.2M107 98.4h1.2M108.9 85.7h1.2M108.9 91.9h1.2M108.9 98.4h1.2M110.7 85.7h1.3M110.7 91.9h1.3M110.7 98.4h1.3M112.6 85.7h1.3M112.6 91.9h1.3"/>
<path d="M112.6 98.4h1.3M114.5 85.7h1.3M114.5 91.9h1.3M114.5 98.4h1.3M116.4 85.7h1.3M116.4 91.9h1.3M116.4 98.4h1.3M118.3 85.7h1.2M118.3 91.9h1.2M118.3 98.4h1.2M120.2 85.7h1.2M120.2 91.9h1.2"/>
<path d="M120.2 98.4h1.2M122.1 85.7h1.2M122.1 91.9h1.2M122.1 98.4h1.2M123.9 85.7h1.3M123.9 91.9h1.3M123.9 98.4h1.3M125.8 85.7h1.3M125.8 91.9h1.3M125.8 98.4h1.3M127.7 85.7h1.3M127.7 91.9h1.3"/>
<path d="M127.7 98.4h1.3M129.6 85.7h1.3M129.6 91.9h1.3M129.6 98.4h1.3M131.5 85.7h1.3M131.5 91.9h1.3M131.5 98.4h1.3M133.4 85.7h1.2M133.4 91.9h1.2M133.4 98.4h1.2M135.3 85.7h1.4M135.3 91.9h1.4"/>
<path d="M135.3 98.4h1.4M148.9 85.4h1.1M148.9 91.7h1.1M148.9 98h1.1M150.7 85.4h1.2M150.7 91.7h1.2M150.7 98h1.2M152.6 85.4h1.2M152.6 91.7h1.2M152.6 98h1.2M154.4 85.4h1.3M154.4 91.7h1.3"/>
<path d="M154.4 98h1.3M156.3 85.4h1.3M156.3 91.7h1.3M156.3 98h1.3M158.2 85.4h1.3M158.2 91.7h1.3M158.2 98h1.3M160.1 85.4h1.3M160.1 91.7h1.3M160.1 98h1.3M162 85.4h1.2M162 91.7h1.2"/>
<path d="M162 98h1.2M163.9 85.4h1.2M163.9 91.7h1.2M163.9 98h1.2M165.8 85.4h1.2M165.8 91.7h1.2M165.8 98h1.2M167.6 85.4h1.1M167.6 91.7h1.1M167.6 98h1.1M196.5 98h15.9v50.2h-15.9M103.1 104.5h1.4"/>
<path d="M103.1 110.8h1.4M103.1 117.1h1.4M105.1 104.5h1.2M105.1 110.8h1.2M105.1 117.1h1.2M107 104.5h1.2M107 110.8h1.2M107 117.1h1.2M108.9 104.5h1.2M108.9 110.8h1.2M108.9 117.1h1.2M110.7 104.5h1.3"/>
<path d="M110.7 110.8h1.3M110.7 117.1h1.3M112.6 104.5h1.3M112.6 110.8h1.3M112.6 117.1h1.3M114.5 104.5h1.3M114.5 110.8h1.3M114.5 117.1h1.3M116.4 104.5h1.3M116.4 110.8h1.3M116.4 117.1h1.3M118.3 104.5h1.2"/>
<path d="M118.3 110.8h1.2M118.3 117.1h1.2M120.2 104.5h1.2M120.2 110.8h1.2M120.2 117.1h1.2M122.1 104.5h1.2M122.1 110.8h1.2M122.1 117.1h1.2M123.9 104.5h1.3M123.9 110.8h1.3M123.9 117.1h1.3M125.8 104.5h1.3"/>
<path d="M125.8 110.8h1.3M125.8 117.1h1.3M127.7 104.5h1.3M127.7 110.8h1.3M127.7 117.1h1.3M129.6 104.5h1.3M129.6 110.8h1.3M129.6 117.1h1.3M131.5 104.5h1.3M131.5 110.8h1.3M131.5 117.1h1.3M133.4 104.5h1.2"/>
<path d="M133.4 110.8h1.2M133.4 117.1h1.2M135.3 104.5h1.4M135.3 110.8h1.4M135.3 117.1h1.4M148.9 104.8h1.1M148.9 110.3h1.1M148.9 116.6h1.1M150.7 104.8h1.2M150.7 110.3h1.2M150.7 116.6h1.2M152.6 104.8h1.2"/>
<path d="M152.6 110.3h1.2M152.6 116.6h1.2M154.4 104.8h1.3M154.4 110.3h1.3M154.4 116.6h1.3M156.3 104.8h1.3M156.3 110.3h1.3M156.3 116.6h1.3M158.2 104.8h1.3M158.2 110.3h1.3M158.2 116.6h1.3M160.1 104.8h1.3"/>
<path d="M160.1 110.3h1.3M160.1 116.6h1.3M162 104.8h1.2M162 110.3h1.2M162 116.6h1.2M163.9 104.8h1.2M163.9 110.3h1.2M163.9 116.6h1.2M165.8 104.8h1.2M165.8 110.3h1.2M165.8 116.6h1.2M167.6 104.8h1.1"/>
<path d="M167.6 110.3h1.1M167.6 116.6h1.1M103.1 123.4h1.4M103.1 129.7h1.4M103.1 135.9h1.4M105.1 123.4h1.2M105.1 129.7h1.2M105.1 135.9h1.2M107 123.4h1.2M107 129.7h1.2M107 135.9h1.2M108.9 123.4h1.2"/>
<path d="M108.9 129.7h1.2M108.9 135.9h1.2M110.7 123.4h1.3M110.7 129.7h1.3M110.7 135.9h1.3M112.6 123.4h1.3M112.6 129.7h1.3M112.6 135.9h1.3M114.5 123.4h1.3M114.5 129.7h1.3M114.5 135.9h1.3M116.4 123.4h1.3"/>
<path d="M116.4 129.7h1.3M116.4 135.9h1.3M118.3 123.4h1.2M118.3 129.7h1.2M118.3 135.9h1.2M120.2 123.4h1.2M120.2 129.7h1.2M120.2 135.9h1.2M122.1 123.4h1.2M122.1 129.7h1.2M122.1 135.9h1.2M123.9 123.4h1.3"/>
<path d="M123.9 129.7h1.3M123.9 135.9h1.3M125.8 123.4h1.3M125.8 129.7h1.3M125.8 135.9h1.3M127.7 123.4h1.3M127.7 129.7h1.3M127.7 135.9h1.3M129.6 123.4h1.3M129.6 129.7h1.3M129.6 135.9h1.3M131.5 123.4h1.3"/>
<path d="M131.5 129.7h1.3M131.5 135.9h1.3M133.4 123.4h1.2M133.4 129.7h1.2M133.4 135.9h1.2M135.3 123.4h1.4M135.3 129.7h1.4M135.3 135.9h1.4M148.9 122.9h1.1M148.9 130.1h1.1M148.9 135.6h1.1M150.7 122.9h1.2"/>
<path d="M150.7 130.1h1.2M150.7 135.6h1.2M152.6 122.9h1.2M152.6 130.1h1.2M152.6 135.6h1.2M154.4 122.9h1.3M154.4 130.1h1.3M154.4 135.6h1.3M156.3 122.9h1.3M156.3 130.1h1.3M156.3 135.6h1.3M158.2 122.9h1.3"/>
<path d="M158.2 130.1h1.3M158.2 135.6h1.3M160.1 122.9h1.3M160.1 130.1h1.3M160.1 135.6h1.3M162 122.9h1.2M162 130.1h1.2M162 135.6h1.2M163.9 122.9h1.2M163.9 130.1h1.2M163.9 135.6h1.2M165.8 122.9h1.2"/>
<path d="M165.8 130.1h1.2M165.8 135.6h1.2M167.6 122.9h1.1M167.6 130.1h1.1M167.6 135.6h1.1M236.1 123.1h1M237.7 123.1h1.3M239.6 123.1h1.2M241.5 123.1h1.2M243.4 123.1h1.2M245.2 123.1h1.3M247.1 123.1h1.3"/>
<path d="M249 123.1h1.3M250.9 123.1h1.3M252.8 123.1h1.2M254.7 123.1h1.2M256.6 123.1h1.2M258.5 123.1h1.2M260.3 123.1h1.3M262.2 123.1h1.3M264.1 123.1h1.3M266 123.1h.9M103.1 142.3h1.4M103.1 148.6h1.4"/>
<path d="M105.1 142.3h1.2M105.1 148.6h1.2M107 142.3h1.2M107 148.6h1.2M108.9 142.3h1.2M108.9 148.6h1.2M110.7 142.3h1.3M110.7 148.6h1.3M112.6 142.3h1.3M112.6 148.6h1.3M114.5 142.3h1.3M114.5 148.6h1.3"/>
<path d="M116.4 142.3h1.3M116.4 148.6h1.3M118.3 142.3h1.2M118.3 148.6h1.2M120.2 142.3h1.2M120.2 148.6h1.2M122.1 142.3h1.2M122.1 148.6h1.2M123.9 142.3h1.3M123.9 148.6h1.3M125.8 142.3h1.3M125.8 148.6h1.3"/>
<path d="M127.7 142.3h1.3M127.7 148.6h1.3M129.6 142.3h1.3M129.6 148.6h1.3M131.5 142.3h1.3M131.5 148.6h1.3M133.4 142.3h1.2M133.4 148.6h1.2M135.3 142.3h1.4M135.3 148.6h1.4M148.9 141.9h1.1M148.9 148.2h1.1"/>
<path d="M150.7 141.9h1.2M150.7 148.2h1.2M152.6 141.9h1.2M152.6 148.2h1.2M154.4 141.9h1.3M154.4 148.2h1.3M156.3 141.9h1.3M156.3 148.2h1.3M158.2 141.9h1.3M158.2 148.2h1.3M160.1 141.9h1.3M160.1 148.2h1.3"/>
<path d="M162 141.9h1.2M162 148.2h1.2M163.9 141.9h1.2M163.9 148.2h1.2M165.8 141.9h1.2M165.8 148.2h1.2M167.6 141.9h1.1M167.6 148.2h1.1"/>
</g>
<text font-size="3.1" x="240.2" y="153.8">R</text>
<g font-size="2.8">
<text x="140.6" y="55.6">I0.0</text>
<text x="172.7" y="55.6">TG_S1_PS_ESTP_S01</text>
<text x="140.6" y="61.5">I0.1</text>
<text x="172.7" y="61.1">TG_S1_PS_HG_S01</text>
<text x="140.6" y="67.8">I0.2</text>
<text x="172.7" y="67.4">TG_S1_PS_LOW_S01</text>
<text x="140.6" y="74.1">I0.3</text>
<text x="172.7" y="73.7">TG_S1_PRMX_01</text>
<text x="216.3" y="74.2">TG_S1_M01</text>
<text x="140.6" y="80.4">I0.4</text>
<text x="172.7" y="80.9">TG_S1_LS1.1_01</text>
<text x="140.6" y="86.6">I0.5</text>
<text x="172.7" y="86.4">TG_S1_LS1.2_01</text>
<text x="140.6" y="92.9">I0.6</text>
<text x="172.7" y="92.7">TG_S1_KN_01</text>
<text x="140.6" y="99.3">I0.7</text>
<text x="172.7" y="99">TG_S1_PB_01</text>
<text x="140.6" y="105.5">I1.0</text>
<text x="172.7" y="105.8">TG_S2_PS_ESTP_S02</text>
<text x="140.6" y="111.8">I1.1</text>
<text x="172.7" y="111.3">TG_S2_PS_HG_S02</text>
<text x="140.6" y="118.1">I1.2</text>
<text x="172.7" y="117.6">TG_S2_PS_LOW_S02</text>
<text x="140.6" y="124.4">I1.3</text>
<text x="172.7" y="123.9">TG_S2_PRMX_02</text>
<text x="216.3" y="123.8">TG_S2_M01</text>
<text x="140.6" y="130.7">I1.4</text>
<text x="172.7" y="131.1">TG_S2_LS1.1_02</text>
<text x="140.6" y="137">I1.5</text>
<text x="172.7" y="136.6">TG_S2_LS1.2_02</text>
<text x="140.6" y="143.2">I1.6</text>
<text x="172.7" y="142.9">TG_S2_KN_02</text>
<text x="140.6" y="149.5">I1.7</text>
<text x="172.7" y="149.2">TG_S2_PB_02</text>
</g>
<text font-size="2.6" fill="#0f0" x="226.1" y="189.4">-</text>
<g font-size="2.5">
<text x="43.3" y="39.1">ET 15S7-1500</text>
<text x="94.7" y="39.1">SIEMENS</text>
<text x="43.3" y="42.3">DI 16x24VDC ST</text>
</g>
<g font-size="2.1" fill="#f00">
<text x="234.6" y="161.1">PT. CIPTA MORTAR UTAMA</text>
<text x="235.3" y="165.9">GRESIK MORTAR PLANT</text>
<text x="231.8" y="172.8">DI ADDRES NON SANDED GROUP 1</text>
<text x="244.8" y="184">WAM-CMU-DWG-002</text>
</g>
<text font-size="1.7" fill="#f00" x="237.8" y="150.8">FOR PROPOSAL ONLY</text>
<text font-size="1.5" x="241.5" y="156.5">WAM</text>
<g font-size="1.4" fill="#ff0">
<text x="228.1" y="179.6">: NTS</text>
<text x="228.1" y="181.4">: SL</text>
<text x="228.1" y="183.1">: FR</text>
<text x="228.1" y="184.9">: SL</text>
<text x="228.1" y="186.7">:</text>
</g>
<g font-size="1.3">
<text x="99.3" y="53.5">1</text>
<text x="93.4" y="55.1">DI 1</text>
<text x="99.3" y="59.3">2</text>
<text x="93.4" y="60.9">DI 2</text>
<text x="99.3" y="65.6">3</text>
<text x="93.4" y="67.2">DI 3</text>
<text x="99.3" y="71.9">4</text>
<text x="93.4" y="73.5">DI 4</text>
<text x="93.4" y="79.8">DI 5</text>
<text x="99.3" y="78.2">5</text>
<text x="93.4" y="86.1">DI 6</text>
<text x="99.3" y="84.5">6</text>
<text x="93.4" y="92.4">DI 7</text>
<text x="99.3" y="90.8">7</text>
<text x="93.4" y="98.7">DI 8</text>
<text x="99.3" y="97.1">8</text>
<text x="93.4" y="105">DI 9</text>
<text x="99.3" y="103.3">9</text>
<text x="92.7" y="111.3">DI 10</text>
<text x="99.3" y="109.7">10</text>
<text x="92.7" y="117.5">DI 11</text>
<text x="99.3" y="115.9">11</text>
<text x="92.7" y="123.8">DI 12</text>
<text x="99.3" y="122.2">12</text>
<text x="92.7" y="130.1">DI 13</text>
<text x="99.3" y="128.5">13</text>
<text x="92.7" y="136.4">DI 14</text>
<text x="99.3" y="134.8">14</text>
<text x="92.7" y="142.7">DI 15</text>
<text x="99.3" y="141.1">15</text>
<text x="92.7" y="149">DI 16</text>
<text x="99.3" y="147.4">16</text>
<text x="99.3" y="153.2">L+</text>
<text x="99.3" y="159.9">L-</text>
</g>
<g font-size="1.3" fill="#ff0">
<text x="220.1" y="158.8">CLIENT :</text>
<text x="220.1" y="164.8">PROJECT :</text>
<text x="220.1" y="170.7">DRAWING TITLE :</text>
<text x="220.1" y="179.6">SCALE</text>
<text x="236.7" y="179.6">DATE</text>
<text x="249.7" y="179.6">DRAWING NO.</text>
<text x="263.4" y="179.6">REV.</text>
<text x="220.1" y="184.9">CHECKED BY</text>
<text x="220.1" y="183.1">DRAWING BY</text>
<text x="220.1" y="181.4">DESIGNED</text>
<text x="220.1" y="186.7">APP. BY</text>
</g>
<g font-size="1.3" fill="#0f0">
<text x="235" y="183.1">01/11/24</text>
<text x="264.4" y="182.5">0</text>
<text x="263.2" y="186.6">ISO-A</text>
</g>
<text font-size=".8" x="246.3" y="152.9">WAMGROUP</text>
</svg>
